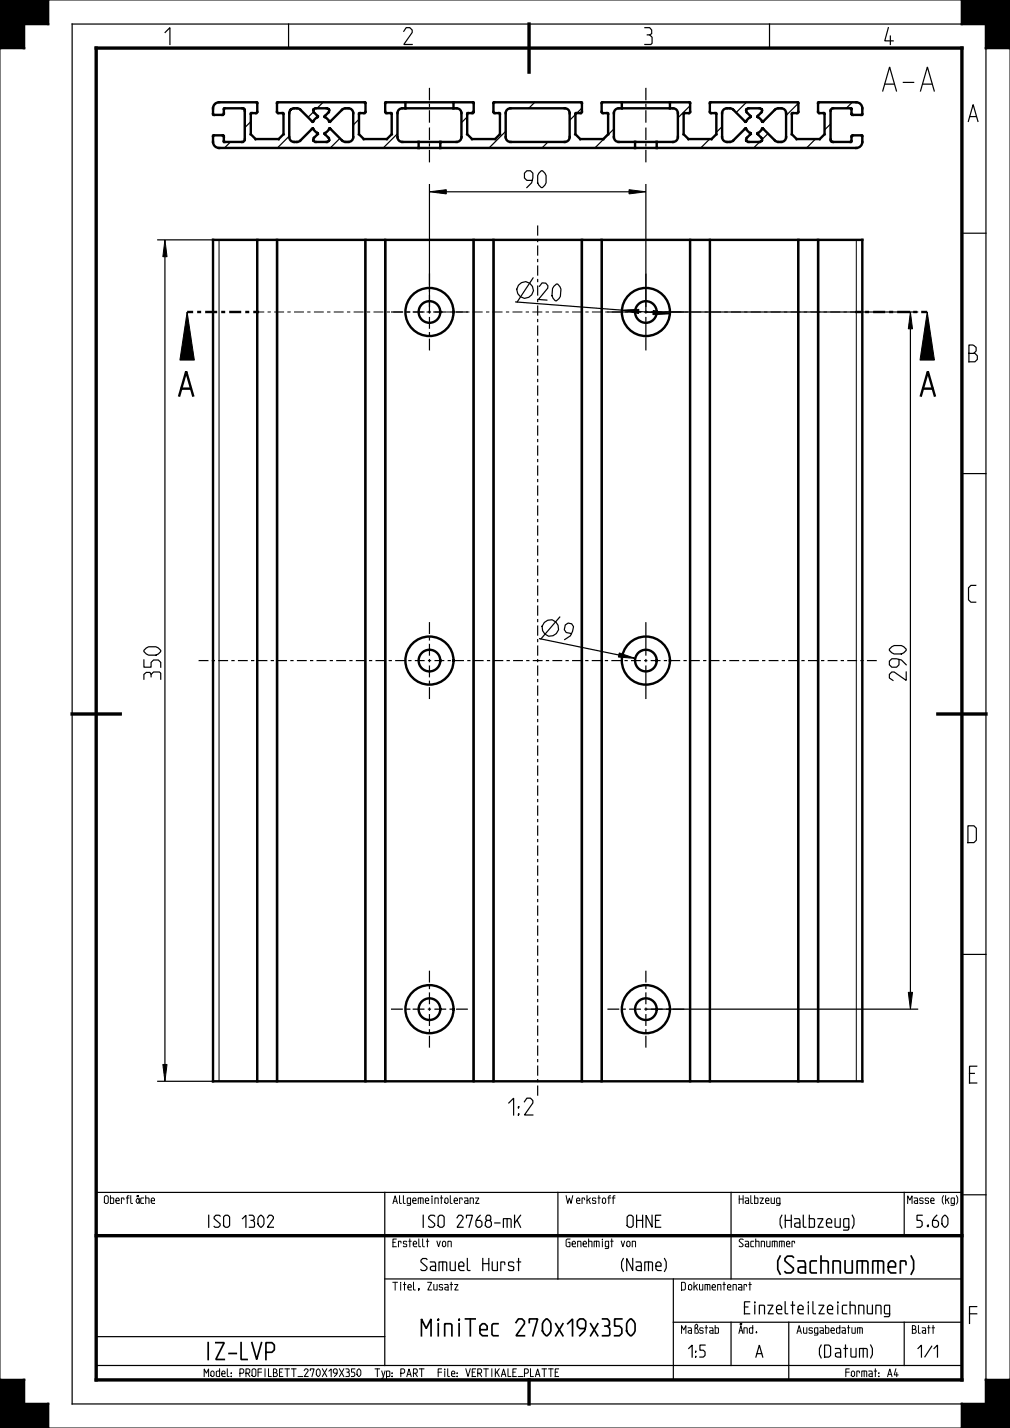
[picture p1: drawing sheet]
<svg xmlns="http://www.w3.org/2000/svg" width="210mm" height="297mm" viewBox="0 0 210 297" stroke-linecap="round" stroke-linejoin="round" font-family="sans-serif">
<path d="M0 0h10v5h-5v5h-5zM200 0h10v10h-5v-5h-5zM38.9 64.9l1.5 10h-3zM192.8 64.9l1.5 10h-3zM0 287h5v5h5v5h-10zM205 287h5v10h-10v-5h5z" fill="#000"/>
<g fill="none" stroke="#000" stroke-width=".21">
<path d="M0 0h10v5h-5v5h-5zM0 10v277M10 0h190M200 0h10v10h-5v-5h-5zM210 10v277M38.9 64.9l1.5 10h-3zM53.9 64.9h1M55.6 64.9h.7M57 64.9h2.1M59.8 64.9h.6M61.1 64.9h2.1M63.9 64.9h.7"/>
<path d="M65.3 64.9h2M68 64.9h.7M69.4 64.9h2.1M72.1 64.9h.7M73.5 64.9h2.1M76.3 64.9h.7M77.7 64.9h2M80.4 64.9h.7M81.8 64.9h2M84.5 64.9h.7M85.9 64.9h2.1M88.7 64.9h.7"/>
<path d="M90 64.9h2.1M92.8 64.9h.7M94.2 64.9h2M96.9 64.9h.7M98.3 64.9h2.1M101.1 64.9h.6M102.4 64.9h2.1M105.2 64.9h.7M106.6 64.9h2M109.3 64.9h.7M110.7 64.9h2.1M113.4 64.9h.7"/>
<path d="M114.8 64.9h2.1M117.6 64.9h.7M118.9 64.9h2.1M121.7 64.9h.7M123.1 64.9h2M125.8 64.9h.7M127.2 64.9h2.1M130 64.9h.6M131.3 64.9h2.1M134.1 64.9h.7M135.5 64.9h2M138.2 64.9h.7"/>
<path d="M139.6 64.9h2.1M142.3 64.9h.7M143.7 64.9h2.1M146.5 64.9h.7M147.9 64.9h2M150.6 64.9h.7M152 64.9h2M154.7 64.9h.7M156.1 64.9h2.1M158.9 64.9h.7M160.2 64.9h2.1M163 64.9h.7"/>
<path d="M164.4 64.9h2M167.1 64.9h.7M168.5 64.9h2.1M171.3 64.9h.6M172.6 64.9h2.1M175.4 64.9h.7M176.8 64.9h1M192.8 64.9l1.5 10h-3zM0 287h5v5h5v5h-10zM10 297h190M205 287h5v10h-10v-5h5z"/>
</g>
<g fill="none" stroke="#000" stroke-width=".5">
<path d="M0 0h10v5h-5v5h-5zM200 0h10v10h-5v-5h-5zM44.8 21.5l.7-.2h7.9v2.1l-1.1 .1-.2 .2v4.2l1 1h4.8l1-1v-4.2l-.1-.2-1.1-.1-.1-2 .1-.1h18.2v2.1l-1.1 .1-.2 .2v4.2l1 1h4.8l1-1v-4.2l-.1-.2-1.1-.1-.1-2.1h4.2v1.2a1.22 1.22 0 0 0-1.7 1v5a1 1 0 0 0 1 1h3.4v1.3h-41.5a1.25 1.25 0 0 1-1.2-1.3v-1.2l.1-.2 2 .1 .1 .2 .1 1.1h4l.3-.5v-6l-.2-.3-.3-.2h-3.7l-.2 .2v1.1l-2.2 .1a2.48 2.48 0 0 1 .5-2.4zM60.4 22.8a1.76 1.76 0 0 1 2.1 0l2.5 2.5 1.1-1-.9-1.1v-.4l.2-.2 2.6-.1 .3 .2 .1 .5-.9 1.1 1 1 2.6-2.5a1.61 1.61 0 0 1 2.3 .3v5.4a1.33 1.33 0 0 1-2.1 .9l-2.8-2.7-1 1.1 .9 1v.4l-.3 .3h-2.5l-.3-.1-.1-.6 .9-1-1.1-1.1-2.5 2.5a1.61 1.61 0 0 1-2.3-.3l-.1-5.4zM94.3 21.3h4.1v2.1l-1.1 .1-.2 .2v4.2l1 1h4.8l1-1v-4.2l-.1-.2-1.1-.1-.1-2 .1-.1h18.2v2.1l-1.1 .1-.2 .2v4.2l1 1h4.8l1-1v-4.2l-.1-.2-1.1-.1-.1-2.1h4.2v1.2a1.22 1.22 0 0 0-1.7 1v5a1 1 0 0 0 1 1h3.4v1.3h-40.5v-1.3h3.4a1 1 0 0 0 1-1v-5a1.17 1.17 0 0 0-1.6-1zM105.4 22.8l.7-.3h11.3a1 1 0 0 1 1 1v5a1 1 0 0 1-1 1h-11.3a1 1 0 0 1-1-1v-5zM139.3 21.3h4.1v2.1l-1.1 .1-.2 .2v4.2l1 1h4.8l1-1v-4.2l-.1-.2-1.1-.1-.1-2 .1-.1h18.2v2.1l-1.1 .1-.2 .2v4.2l1 1h4.8l1-1v-4.2l-.1-.2-1.1-.1-.1-2.1h7.9a1.25 1.25 0 0 1 1.3 1.2v1.2l-.2 .2h-1.9l-.2-.3v-1.1l-4.1 .1-.2 .4v6l.1 .4 .4 .1h3.7l.1-.1 .1-1.2h2.1a2.48 2.48 0 0 1-.4 2.3l-.8 .3h-41.5v-1.3h3.4a1 1 0 0 0 1-1v-5a1.17 1.17 0 0 0-1.6-1zM150.4 22.8a1.76 1.76 0 0 1 2.1 0l2.5 2.5 1.1-1-.9-1.1v-.4l.2-.2 2.6-.1 .3 .2 .1 .5-.9 1.1 1 1 2.6-2.5a1.61 1.61 0 0 1 2.3 .3v5.4a1.33 1.33 0 0 1-2.1 .9l-2.8-2.7-1 1.1 .9 1v.4l-.3 .3h-2.5l-.3-.1-.1-.6 .9-1-1.1-1.1-2.5 2.5a1.61 1.61 0 0 1-2.3-.3l-.1-5.4zM38.9 64.9h1.3M41 64.9h.8M42.7 64.9h2.5M46 64.9h.8"/>
<path d="M47.7 64.9h2.5M51 64.9h.8M52.7 64.9h1.2M177.8 64.9h1.2M179.9 64.9h.8M181.5 64.9h2.5M184.9 64.9h.8M186.5 64.9h2.5M189 64.9h.1M189.9 64.9h.8M191.5 64.9h1.3M37.3 82.3l1.4-5 1.4 5"/>
<path d="M37.8 80.8h1.9M191.5 82.3l1.4-5 1.4 5M192 80.8h1.9M0 287h5v5h5v5h-10zM205 287h5v10h-10v-5h5z"/>
</g>
<g fill="none" stroke="#000" stroke-width=".25">
<path d="M60 5v5M160 5v5M200 5h-185v287h185M205 10v277M45.1 21.4l-.7 .7M47.9 29.5l-1.2 1.3M52.1 25.3l-1.2 1.3M60.1 28.3l-2.4 2.5M65.2 23.3l-1.2 1.1M67.2 21.3l-1.3 1.2M70.7 28.8l-2 2M74.6 24.8l-1.2 1.2"/>
<path d="M82.6 27.8l-2.9 3M91.9 29.5l-.4 .4M97.1 24.3l-1.2 1.2M98.5 23l-.6 .5M105.1 27.3l-3.4 3.5M111.2 21.3l-1.3 1.2M113.9 29.5l-1.2 1.3M119.6 23.8l-1.2 1.2M121 22.5l-1.1 1M127.6 26.8l-3.9 4M143.5 22l-2.6 2.5M147.5 28.9l-1.8 1.9"/>
<path d="M150.1 26.3l-1.2 1.2M155.2 21.3l-2.1 2.1M157.9 29.5l-1.2 1.3M159.7 27.8l-1.2 1.2M166 21.5l-2.6 2.5M169.6 28.9l-1.9 1.9M172.7 25.8l-1.3 1.2M177.2 21.3l-1.2 1.2M200 48.5h5M200 98.5h5M200 198.5h5M20 257h180"/>
<path d="M20 248h180v39h-180zM80 248v36M116 248v18M152 248v18M188 248v9M200 248.5h5M20 278h60M80 266h120M140 275h60M140 266v21M152 275v9M164 275v12"/>
<path d="M188 275v9M20 284h180"/>
</g>
<path d="M20 10h180v277h-180zM110 5v10M15 148.5h10M195 148.5h10M20 257h180M110 287v5" fill="none" stroke="#000" stroke-width=".7"/>
<!-- layer: 01_ACHSEN -->
<g fill="none" stroke="#000" stroke-width=".25">
<path d="M89.3 18.3v2.6M134.3 18.3v2.6M89.3 21.6v.6M89.3 22.9v2.6M89.3 26.5v2.6M89.3 29.8v.7M89.3 31.2v2.6M134.3 21.6v.6M134.3 22.9v2.6M134.3 26.5v2.6M134.3 29.8v.7M134.3 31.2v2.6"/>
<path d="M89.3 56.9v2.5M111.8 46.9v2.1M111.8 49.7v.7M111.8 51v2.2M111.8 53.8v.7M111.8 55.2v2.1M111.8 58v.7M111.8 59.4v2.1M134.3 56.9v7M81.3 64.9h2.5M84.4 64.9h.7M85.1 64.9h.1"/>
<path d="M85.8 64.9h2.5M89 64.9h.6M89.3 60v.7M89.3 61.4v2.5M89.3 64.5v.7M89.3 65.9v2.5M89.3 69.1v.6M89.3 70.4v2.5M90.3 64.9h2.5M93.5 64.9h.6M94.8 64.9h2.5M111.8 62.2v.6"/>
<path d="M111.8 63.5v2.1M111.8 66.3v.7M111.8 67.7v2.1M111.8 70.5v.7M111.8 71.9v2.1M111.8 74.6v.7M111.8 76v2.1M111.8 78.8v.7M126.3 64.9h7M134 64.9h.6M134.3 64.5v.7M134.3 65.9v7"/>
<path d="M142.3 64.9h-7M111.8 80.2v2.1M111.8 83v.6M111.8 84.3v2.1M111.8 87.1v.7M111.8 88.5v2.1M111.8 91.3v.7M111.8 92.7v2.1M111.8 95.4v.7M111.8 96.8v2.1M111.8 99.6v.7M111.8 101v2.1"/>
<path d="M111.8 103.8v.7M111.8 105.1v2.1M111.8 107.9v.7M111.8 109.3v2.1M111.8 112.1v.7M111.8 113.5v2.1M111.8 116.2v.7M111.8 117.6v2.1M41.3 137.4h2M44 137.4h.7M45.4 137.4h2M48.1 137.4h.7"/>
<path d="M49.5 137.4h2M52.2 137.4h.7M53.6 137.4h2M56.3 137.4h.7M57.6 137.4h2.1M60.4 137.4h.6M61.7 137.4h2.1M64.5 137.4h.6M65.8 137.4h2.1M68.5 137.4h.7M69.9 137.4h2M72.6 137.4h.7"/>
<path d="M74 137.4h2M76.7 137.4h.7M78.1 137.4h2M80.8 137.4h.7M82.2 137.4h2M84.9 137.4h.7M86.2 137.4h2.1M89 137.4h.7M89.3 129.4v2.5M89.3 132.5v.7M89.3 133.9v2.5M89.3 137v.7"/>
<path d="M89.3 138.4v2.5M90.3 137.4h2.1M93.1 137.4h.6M94.4 137.4h2.1M97.1 137.4h.7M98.5 137.4h2.1M101.2 137.4h.7M102.6 137.4h2M105.3 137.4h.7M106.7 137.4h2M109.4 137.4h.7M110.8 137.4h2"/>
<path d="M111.8 120.4v.7M111.8 121.8v2.1M111.8 124.6v.7M111.8 125.9v2.1M111.8 128.7v.7M111.8 130.1v2.1M111.8 132.9v.7M111.8 134.3v2.1M111.8 137v.7M111.8 138.4v2.1M113.5 137.4h.7M114.9 137.4h2"/>
<path d="M117.6 137.4h.7M118.9 137.4h2.1M121.7 137.4h.7M123 137.4h2.1M125.8 137.4h.6M127.1 137.4h2.1M129.8 137.4h.7M131.2 137.4h2.1M133.9 137.4h.7M134.3 129.4v7M134.3 137v.7M134.3 138.4v7"/>
<path d="M135.3 137.4h2M138 137.4h.7M139.4 137.4h2M142.1 137.4h.7M143.5 137.4h2M146.2 137.4h.7M147.6 137.4h2M150.3 137.4h.7M151.6 137.4h2.1M154.4 137.4h.6M155.7 137.4h2.1M158.5 137.4h.6"/>
<path d="M159.8 137.4h2.1M162.5 137.4h.7M163.9 137.4h2M166.6 137.4h.7M168 137.4h2M170.7 137.4h.7M172.1 137.4h2M174.8 137.4h.7M176.2 137.4h2M178.9 137.4h.7M180.2 137.4h2.1M89.3 141.6v.6"/>
<path d="M89.3 142.9v2.5M111.8 141.2v.7M111.8 142.6v2.1M111.8 145.4v.7M111.8 146.7v2.1M111.8 149.5v.7M111.8 150.9v2.1M111.8 153.7v.7M111.8 155.1v2.1M111.8 157.9v.6M111.8 159.2v2.1M111.8 162v.7"/>
<path d="M111.8 163.4v2.1M111.8 166.2v.7M111.8 167.5v2.1M111.8 170.3v.7M111.8 171.7v2.1M111.8 174.5v.7M111.8 175.9v2.1M111.8 178.7v.6M111.8 180v2.1M111.8 182.8v.7M111.8 184.2v2.1M111.8 187v.7"/>
<path d="M111.8 188.3v2.1M111.8 191.1v.7M111.8 192.5v2.1M111.8 195.3v.7M111.8 196.7v2.1M111.8 199.5v.6M81.3 209.9h2.5M84.4 209.9h.7M85.1 209.9h.1M85.8 209.9h2.5M89 209.9h.6M89.3 201.9v2.5"/>
<path d="M89.3 205v.7M89.3 206.4v2.5M89.3 209.5v.7M89.3 210.9v2.5M89.3 214.1v.6M89.3 215.4v2.5M90.3 209.9h2.5M93.5 209.9h.6M94.8 209.9h2.5M111.8 200.8v2.1M111.8 203.6v.7M111.8 205v2.1"/>
<path d="M111.8 207.8v.7M111.8 209.1v2.1M111.8 211.9v.7M111.8 213.3v2.1M111.8 216.1v.7M111.8 217.5v2.1M126.3 209.9h2.5M129.4 209.9h.7M130.8 209.9h2.5M134 209.9h.6M134.3 201.9v2.5M134.3 205v.7"/>
<path d="M134.3 206.4v2.5M134.3 209.5v.7M134.3 210.9v2.5M134.3 214.1v.6M134.3 215.4v2.5M135.3 209.9h2.5M138.5 209.9h.6M139.8 209.9h2.5M111.8 220.3v.6M111.8 221.6v2.1M111.8 224.4v.7M111.8 225.8v2.1"/>
</g>
<g fill="none" stroke="#000" stroke-width=".5">
<path d="M84.3 22.5h10M84.3 21.3h10M87 30.8h4.5M87 29.5h4.5M129.3 22.5h10M129.3 21.3h10M132 30.8h4.5M132 29.5h4.5"/>
<circle cx="89.3" cy="64.9" r="5"/>
<circle cx="89.3" cy="64.9" r="2.25"/>
<circle cx="134.3" cy="64.9" r="5"/>
<circle cx="134.3" cy="64.9" r="2.25"/>
<circle cx="89.3" cy="137.4" r="5"/>
<circle cx="89.3" cy="137.4" r="2.25"/>
<circle cx="134.3" cy="137.4" r="5"/>
<circle cx="134.3" cy="137.4" r="2.25"/>
<circle cx="89.3" cy="209.9" r="5"/>
<circle cx="89.3" cy="209.9" r="2.25"/>
<circle cx="134.3" cy="209.9" r="5"/>
<circle cx="134.3" cy="209.9" r="2.25"/>
</g>
<!-- layer: 02_ALLE_KE -->
<g fill="none" stroke="#000" stroke-width=".5">
<path d="M44.3 49.9h135v175h-135zM53.5 49.9v175M57.6 49.9v175M76 49.9v175M80.1 49.9v175M98.5 49.9v175M102.6 49.9v175M121 49.9v175M125.1 49.9v175M143.5 49.9v175M147.6 49.9v175M166 49.9v175"/>
<path d="M170.1 49.9v175"/>
</g>
<g fill="none" stroke="#000" stroke-width=".21">
<path d="M45.5 49.9v175M53.3 49.9v175M57.7 49.9v175M75.8 49.9v175M80.2 49.9v175M98.3 49.9v175M102.7 49.9v175M120.8 49.9v175M125.2 49.9v175M143.3 49.9v175M147.7 49.9v175M165.8 49.9v175"/>
<path d="M170.2 49.9v175M178 49.9v175"/>
</g>
<!-- layer: 04_ZCHNBEMASSUNG -->
<g fill="none" stroke="#000" stroke-width=".25">
<path d="M89.3 38.4v26.4M92.8 39.9h38M134.3 38.4v26.4M32.8 49.9h11.6M34.3 53.4v168M110.8 57.8l-3.3 5M107.2 62.8l22.1 1.7M132.8 64.8l3 .2M134.4 64.9h56.4M139.3 65.2a5 5 0 0 1-5 4.7M189.3 68.4v138M112.2 132.8l16.5 3.4"/>
<path d="M116.4 128.3l-3.9 4.6M134.3 135.1a2.25 2.25 0 0 0-2.2 1.9M134.4 209.9h56.4M32.8 224.9h11.4"/>
<circle cx="109.1" cy="60.3" r="1.72"/>
<circle cx="114.4" cy="130.6" r="1.72"/>
</g>
<path d="M89.3 39.9l3.5-.4v.8zM130.8 39.5l3.5 .4-3.5 .4zM34.3 49.9l.4 3.5h-.8zM129.3 64.5l3.5-.2v.9zM135.8 64.6l3.5 .7-3.5 .1zM189.3 64.9l.4 3.5h-.8zM128.7 135.8l3.4 1.1-3.5-.2zM188.9 206.4h.8l-.4 3.5zM33.9 221.4h.8l-.4 3.5z" fill="#000"/>
<path d="M89.3 39.9l3.5-.4v.8zM130.8 39.5l3.5 .4-3.5 .4zM34.3 49.9l.4 3.5h-.8zM129.3 64.5l3.5-.2v.9zM135.8 64.6l3.5 .7-3.5 .1zM189.3 64.9l.4 3.5h-.8zM128.7 135.8l3.4 1.1-3.5-.2zM188.9 206.4h.8l-.4 3.5zM33.9 221.4h.8l-.4 3.5z" fill="none" stroke="#000" stroke-width=".21"/>
<text font-size="6.5" x="184" y="18.9">A-A</text>
<g font-size="4.6">
<text x="33.6" y="9.3">1</text>
<text x="83.6" y="9.3">2</text>
<text x="133.6" y="9.3">3</text>
<text x="183.6" y="9.3">4</text>
<text x="201.1" y="25.3">A</text>
<text x="109" y="39">90</text>
<text x="112" y="62.3" transform="rotate(4 112 62.3)">20</text>
<text x="201.1" y="75.3">B</text>
<text x="201.1" y="125.3">C</text>
<text x="33.4" y="141.3" transform="rotate(-90 33.4 141.3)">350</text>
<text x="188.4" y="141.5" transform="rotate(-90 188.4 141.5)">290</text>
<text x="201.1" y="175.3">D</text>
<text x="201.1" y="225.3">E</text>
<text x="103.6" y="231.9">1:2</text>
<text x="159.6" y="264.8">(Sachnummer)</text>
<text x="201.1" y="275.3">F</text>
<text x="85.4" y="277.8">MiniTec 270x19x350</text>
<text x="41.8" y="282.8">IZ-LVP</text>
</g>
<text font-size="4.5" x="116.9" y="132.9" transform="rotate(12 116.9 132.9)">9</text>
<g font-size="3.3">
<text x="42.2" y="255.3">ISO 1302</text>
<text x="87.3" y="255.3">ISO 2768-mK</text>
<text x="130.1" y="255.3">OHNE</text>
<text x="160.2" y="255.3">(Halbzeug)</text>
<text x="190.1" y="255.3">5.60</text>
<text x="86.3" y="264.3">Samuel Hurst</text>
<text x="128.1" y="264.3">(Name)</text>
<text x="151.5" y="273.3">Einzelteilzeichnung</text>
<text x="142.1" y="282.3">1:5</text>
<text x="157" y="282.3">A</text>
<text x="169.2" y="282.3">(Datum)</text>
<text x="190.4" y="282.3">1/1</text>
</g>
<g font-size="2.1">
<text x="21.4" y="250.3">Oberfläche</text>
<text x="81.4" y="250.3">Allgemeintoleranz</text>
<text x="117.4" y="250.3">Werkstoff</text>
<text x="153.4" y="250.3">Halbzeug</text>
<text x="187.8" y="250.3">Masse (kg)</text>
<text x="81.4" y="259.3">Erstellt von</text>
<text x="117.4" y="259.3">Genehmigt von</text>
<text x="153.4" y="259.3">Sachnummer</text>
<text x="81.4" y="268.3">Titel, Zusatz</text>
<text x="141.4" y="268.3">Dokumentenart</text>
<text x="141.4" y="277.3">Maßstab</text>
<text x="153.4" y="277.3">Änd.</text>
<text x="165.4" y="277.3">Ausgabedatum</text>
<text x="189.4" y="277.3">Blatt</text>
<text x="41.7" y="286.3">Model: PROFILBETT_270X19X350</text>
<text x="77.5" y="286.3">Typ: PART</text>
<text x="90.2" y="286.3">File:VERTIKALE_PLATTE</text>
<text x="175.1" y="286.3">Format: A4</text>
</g>
</svg>
